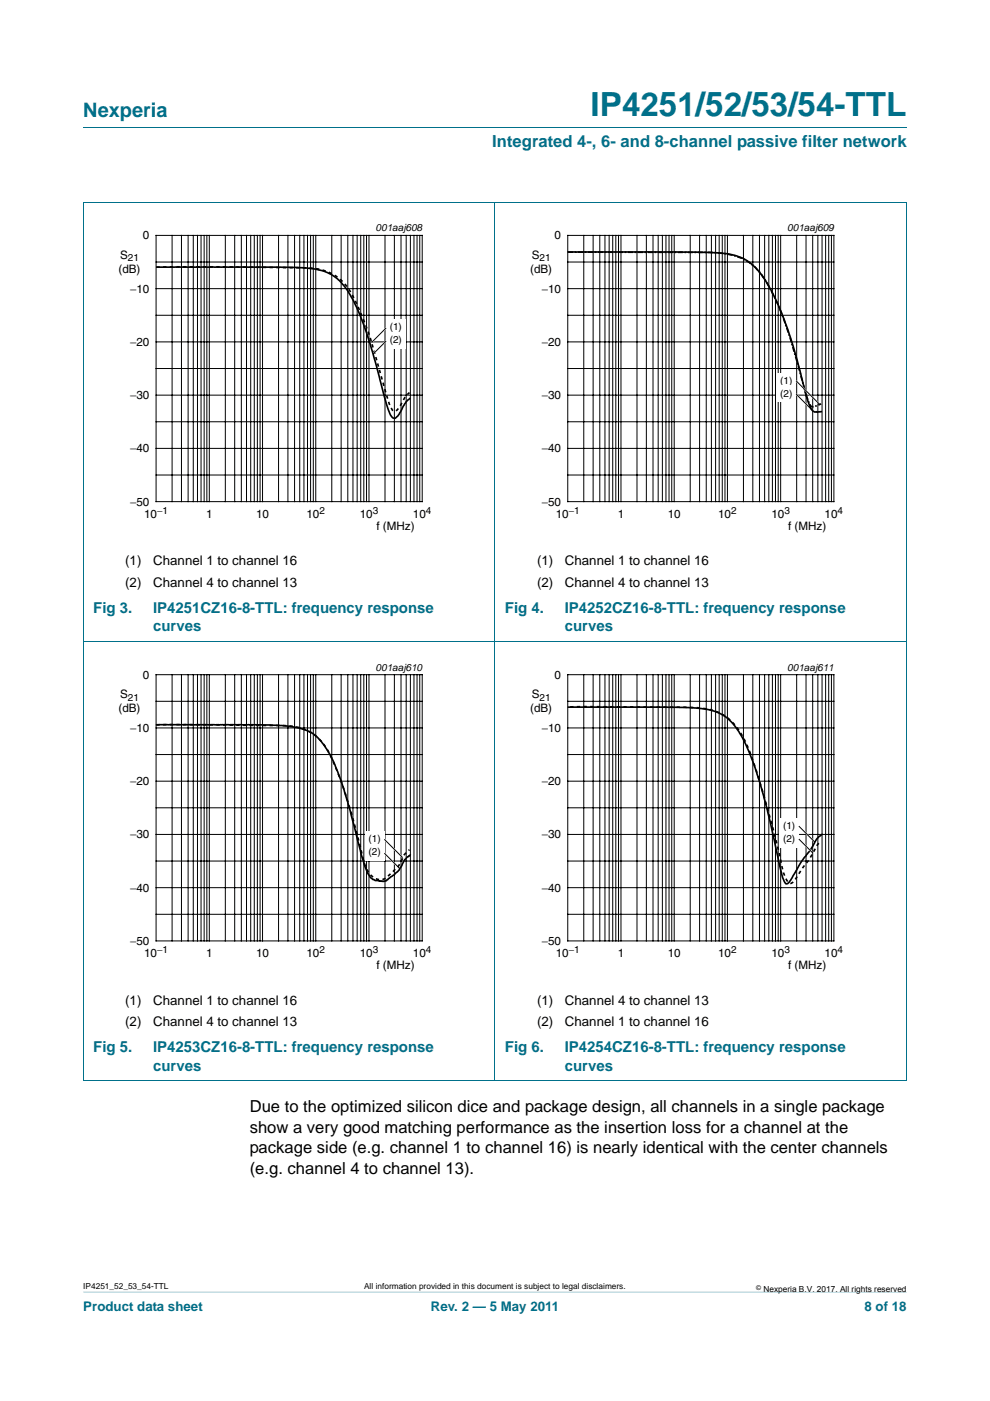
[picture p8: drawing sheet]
<svg xmlns="http://www.w3.org/2000/svg" width="210mm" height="297mm" viewBox="0 0 210 297" stroke-linecap="round" stroke-linejoin="round" font-family="sans-serif">
<path d="M17.7 273.9l174.6 .1z" fill="#00708a"/>
<path d="M17.7 27h174.6M17.6 42.9h174.7M17.7 42.9v186.2M105 42.8v186.4M192.3 42.9v186.2M17.6 136h174.7M17.6 229.1h174.7" fill="none" stroke="#00708a" stroke-width=".21"/>
<path d="M20.4 47.1h81.9v66.3h-81.9z" fill="none" stroke="#fff" stroke-width=".21"/>
<g fill="none" stroke="#000" stroke-width=".21">
<path d="M33.1 49.9h56.5v56.5h-56.5zM33.1 55.6h56.5M36.5 49.9v56.5M38.5 49.9v56.5M39.9 49.9v56.5M41 49.9v56.5M41.9 49.9v56.5M42.6 49.9v56.5M43.3 49.9v56.5M43.9 49.9v56.5M44.4 49.9v56.5M47.8 49.9v56.5"/>
<path d="M49.8 49.9v56.5M51.2 49.9v56.5M52.3 49.9v56.5M53.2 49.9v56.5M53.9 49.9v56.5M54.6 49.9v56.5M55.2 49.9v56.5M55.7 49.9v56.5M59.1 49.9v56.5M61.1 49.9v56.5M62.5 49.9v56.5M63.6 49.9v56.5"/>
<path d="M64.5 49.9v56.5M65.2 49.9v56.5M65.9 49.9v56.5M66.5 49.9v56.5M67 49.9v56.5M70.4 49.9v56.5M72.4 49.9v56.5M73.8 49.9v56.5M74.9 49.9v56.5M75.8 49.9v56.5M76.5 49.9v56.5M77.2 49.9v56.5"/>
<path d="M77.7 49.9v56.5M78.3 49.9v56.5M81.7 49.9v56.5M83.6 49.9v56.5M85.1 49.9v56.5M86.2 49.9v56.5M87 49.9v56.5M87.8 49.9v56.5M88.5 49.9v56.5M89 49.9v56.5M33.1 66.8h56.5M33.1 78.1h56.5"/>
<path d="M33.1 61.2h56.5M33.1 72.5h56.5M33.1 89.4h56.5M33.1 83.8h56.5M33.1 95.1h56.5M33.1 100.7h56.5"/>
</g>
<g fill="#fff">
<path d="M81.9 67.8h4.1v3.4h-4.1z"/>
<path d="M81.9 70.5h4.1v3.4h-4.1z"/>
</g>
<path d="M33.1 56.6h22.2l9.5 .2 3.8 .7 1.5 .6 1.1 .7a20.1 20.1 0 0 1 5.5 8.9l2.4 7.3 2.8 10.6a6.9 6.9 0 0 0 1.5 3.1 1.42 1.42 0 0 0 1.4-1.1l1.3-2.4 .9-.8" fill="none" stroke="#000" stroke-width=".35"/>
<path d="M81.9 69.5l-2.9 2.9M81.9 72.3l-2.6 2.6" fill="none" stroke="#fff" stroke-width=".35"/>
<g fill="none" stroke="#000" stroke-width=".21">
<path d="M120.4 49.9h56.5v56.5h-56.5zM120.4 55.6h56.5M123.8 49.9v56.5M125.8 49.9v56.5M127.2 49.9v56.5M128.3 49.9v56.5M129.2 49.9v56.5M130 49.9v56.5M130.6 49.9v56.5M131.2 49.9v56.5M131.7 49.9v56.5M135.1 49.9v56.5"/>
<path d="M137.1 49.9v56.5M138.5 49.9v56.5M139.6 49.9v56.5M140.5 49.9v56.5M141.2 49.9v56.5M141.9 49.9v56.5M142.5 49.9v56.5M143 49.9v56.5M146.4 49.9v56.5M148.4 49.9v56.5M149.8 49.9v56.5M150.9 49.9v56.5"/>
<path d="M151.8 49.9v56.5M152.5 49.9v56.5M153.2 49.9v56.5M153.8 49.9v56.5M154.3 49.9v56.5M157.7 49.9v56.5M159.7 49.9v56.5M161.1 49.9v56.5M162.2 49.9v56.5M163.1 49.9v56.5M163.8 49.9v56.5M164.5 49.9v56.5"/>
<path d="M165.1 49.9v56.5M165.6 49.9v56.5M169 49.9v56.5M171 49.9v56.5M172.4 49.9v56.5M173.5 49.9v56.5M174.4 49.9v56.5M175.1 49.9v56.5M175.8 49.9v56.5M176.3 49.9v56.5M81.9 69.5l-3.1 3.1M81.9 72.3l-2.8 2.8"/>
<path d="M120.4 66.8h56.5M120.4 78.1h56.5M120.4 61.2h56.5M120.4 72.5h56.5M120.4 89.4h56.5M120.4 83.8h56.5M120.4 95.1h56.5M120.4 100.7h56.5"/>
</g>
<path d="M33.2 56.6h12.5l18.3 .2a11 11 0 0 1 9.2 3.5 39.7 39.7 0 0 1 5 10.4l2.4 8a38.4 38.4 0 0 0 2.6 8.2l.2 .2a1.64 1.64 0 0 0 1.5-1.1l1.1-1.9 .9-.9" fill="none" stroke="#000" stroke-width=".35" stroke-dasharray=".7" stroke-linecap="butt"/>
<path d="M107.7 47.1h81.9v66.3h-81.9z" fill="none" stroke="#fff" stroke-width=".21"/>
<g fill="#fff">
<path d="M164.7 79.1h4.1v3.4h-4.1z"/>
<path d="M164.7 81.8h4.1v3.5h-4.1z"/>
</g>
<path d="M120.3 53.4l30.3 .1 3.6 .3 1.4 .3 2 .7 1.5 .9 1.2 1.1 1.3 1.6 2 3.2 1.5 3.1 1.9 5 2.6 8.6a37.7 37.7 0 0 0 2.7 8.7l.6 .4 1.5-.2" fill="none" stroke="#000" stroke-width=".35"/>
<path d="M168.8 83.5l2.5 2.4M168.8 80.7l4.8 4.8" fill="none" stroke="#fff" stroke-width=".35"/>
<g fill="none" stroke="#000" stroke-width=".21">
<path d="M168.8 83.5l3.4 3.4M168.8 80.7l5.1 5.1M33.1 143h56.5v56.5h-56.5zM33.1 148.7h56.5M33.1 160h56.5M33.1 154.3h56.5M36.5 143v56.5M38.5 143v56.5M39.9 143v56.5M41 143v56.5M41.9 143v56.5M42.6 143v56.5"/>
<path d="M43.3 143v56.5M43.9 143v56.5M44.4 143v56.5M47.8 143v56.5M49.8 143v56.5M51.2 143v56.5M52.3 143v56.5M53.2 143v56.5M53.9 143v56.5M54.6 143v56.5M55.2 143v56.5M55.7 143v56.5"/>
<path d="M59.1 143v56.5M61.1 143v56.5M62.5 143v56.5M63.6 143v56.5M64.5 143v56.5M65.2 143v56.5M65.9 143v56.5M66.5 143v56.5M67 143v56.5M70.4 143v56.5M72.4 143v56.5M73.8 143v56.5"/>
<path d="M74.9 143v56.5M75.8 143v56.5M76.5 143v56.5M77.2 143v56.5M77.7 143v56.5M78.3 143v56.5M81.7 143v56.5M83.6 143v56.5M85.1 143v56.5M86.2 143v56.5M87 143v56.5M87.8 143v56.5"/>
<path d="M88.5 143v56.5M89 143v56.5M33.1 171.3h56.5M33.1 165.6h56.5M33.1 176.9h56.5M33.1 182.6h56.5M33.1 193.8h56.5M33.1 188.2h56.5"/>
</g>
<path d="M120.5 53.5h20.9a112.5 112.5 0 0 1 12.8 .4 11.4 11.4 0 0 1 8.9 6.9 67.5 67.5 0 0 1 6 16.1l.4 1.3a43.1 43.1 0 0 0 2.3 7.6l.2 .3a3.5 3.5 0 0 0 2.2-.5" fill="none" stroke="#000" stroke-width=".35" stroke-dasharray="1.1 .4 .4 .4" stroke-linecap="butt"/>
<path d="M20.4 140.2h81.9v66.3h-81.9z" fill="none" stroke="#fff" stroke-width=".21"/>
<g fill="#fff">
<path d="M77.4 176.2h4.1v3.5h-4.1z"/>
<path d="M77.4 178.9h4.1v3.5h-4.1z"/>
</g>
<path d="M81.5 177.9l3.7 3.8M81.5 180.9l3.1 3.1" fill="none" stroke="#fff" stroke-width=".35"/>
<path d="M33.2 153.7h24.2l4.5 .4 1.5 .2 1.6 .6a9.6 9.6 0 0 1 4.8 4.8l1.2 2.5 1.4 3.5 1.8 5.8 1.2 4.6a44.1 44.1 0 0 0 2.8 9.4 2.49 2.49 0 0 0 2.1 1.2 2.17 2.17 0 0 0 2.5-.8h.2a6.1 6.1 0 0 0 2.7-3.4 2.09 2.09 0 0 1 1.2-1l.1-.3" fill="none" stroke="#000" stroke-width=".35"/>
<g fill="none" stroke="#000" stroke-width=".21">
<path d="M120.4 143h56.5v56.5h-56.5zM120.4 148.7h56.5M120.4 160h56.5M120.4 154.3h56.5M123.8 143v56.5M125.8 143v56.5M127.2 143v56.5M128.3 143v56.5M129.2 143v56.5M130 143v56.5M130.6 143v56.5M131.2 143v56.5"/>
<path d="M131.7 143v56.5M135.1 143v56.5M137.1 143v56.5M138.5 143v56.5M139.6 143v56.5M140.5 143v56.5M141.2 143v56.5M141.9 143v56.5M142.5 143v56.5M143 143v56.5M146.4 143v56.5M148.4 143v56.5"/>
<path d="M149.8 143v56.5M150.9 143v56.5M151.8 143v56.5M152.5 143v56.5M153.2 143v56.5M153.8 143v56.5M154.3 143v56.5M157.7 143v56.5M159.7 143v56.5M161.1 143v56.5M162.2 143v56.5M163.1 143v56.5"/>
<path d="M163.8 143v56.5M164.5 143v56.5M165.1 143v56.5M165.6 143v56.5M169 143v56.5M171 143v56.5M172.4 143v56.5M173.5 143v56.5M174.4 143v56.5M175.1 143v56.5M175.8 143v56.5M176.3 143v56.5"/>
<path d="M81.5 177.9l3.9 3.9M120.4 171.3h56.5M120.4 165.6h56.5M120.4 176.9h56.5M81.5 180.9l3.3 3.3M120.4 182.6h56.5M120.4 193.8h56.5M120.4 188.2h56.5"/>
</g>
<path d="M33.2 153.7l25 .1a12.6 12.6 0 0 1 9 2.4 15.4 15.4 0 0 1 3.8 6.1 137.4 137.4 0 0 1 6.3 21 4.4 4.4 0 0 0 3.1 3.2h.5a5.1 5.1 0 0 0 2.6-1.9 7.2 7.2 0 0 0 2.3-3.4l1.1-1" fill="none" stroke="#000" stroke-width=".35" stroke-dasharray=".7" stroke-linecap="butt"/>
<path d="M107.7 140.2h81.9v66.3h-81.9z" fill="none" stroke="#fff" stroke-width=".21"/>
<g fill="#fff">
<path d="M165.3 173.4h4.1v3.5h-4.1z"/>
<path d="M165.3 176.2h4.1v3.4h-4.1z"/>
</g>
<path d="M120.5 149.9l25.6 .1 4.6 .6 2.6 1a14.9 14.9 0 0 1 5.4 7.3l1.5 3.9 1.8 5.9 1.5 6 1.9 9a7.9 7.9 0 0 0 1.3 3.7 1.95 1.95 0 0 0 1.4-1.4l2.4-4a19.6 19.6 0 0 0 2.8-4.2l1.1-.9" fill="none" stroke="#000" stroke-width=".35"/>
<path d="M169.4 175.2l3.2 3.1M169.4 177.9l2.8 2.8" fill="none" stroke="#fff" stroke-width=".35"/>
<path d="M169.4 175.2l3.4 3.4M169.4 177.9l3 2.9" fill="none" stroke="#000" stroke-width=".21"/>
<path d="M120.9 149.9h17.7a88.1 88.1 0 0 1 11.4 .4 10.3 10.3 0 0 1 7.5 5.8 79.6 79.6 0 0 1 5.2 15.1l2.3 8.5a33.9 33.9 0 0 0 1.7 6.7l.7 .8 .3 .1a7.4 7.4 0 0 0 2.4-3.2l1.5-1.8 1.7-3.1 .9-.7" fill="none" stroke="#000" stroke-width=".35" stroke-dasharray=".7" stroke-linecap="butt"/>
<text font-size="7" fill="#00708a" x="125.3" y="24.6">IP4251/52/53/54-TTL</text>
<text font-size="4.2" fill="#00708a" x="17.7" y="24.9">Nexperia</text>
<text font-size="3.5" fill="#00708a" x="104.4" y="31.1">Integrated 4-, 6- and 8-channel passive filter network</text>
<g font-size="3.5">
<text x="53" y="235.7">Due to the optimized silicon dice and package design, all channels in a single package</text>
<text x="53" y="240.1">show a very good matching performance as the insertion loss for a channel at the</text>
<text x="53" y="244.5">package side (e.g. channel 1 to channel 16) is nearly identical with the center channels</text>
<text x="53" y="248.9">(e.g. channel 4 to channel 13).</text>
</g>
<g font-size="3.2" fill="#00708a">
<text x="19.8" y="130">Fig 3.</text>
<text x="32.5" y="130">IP4251CZ16-8-TTL: frequency response</text>
<text x="107.1" y="130">Fig 4.</text>
<text x="119.8" y="130">IP4252CZ16-8-TTL: frequency response</text>
<text x="32.5" y="133.9">curves</text>
<text x="119.8" y="133.9">curves</text>
<text x="19.8" y="223.1">Fig 5.</text>
<text x="32.5" y="227">curves</text>
<text x="32.5" y="223.1">IP4253CZ16-8-TTL: frequency response</text>
<text x="107.1" y="223.1">Fig 6.</text>
<text x="119.8" y="227">curves</text>
<text x="119.8" y="223.1">IP4254CZ16-8-TTL: frequency response</text>
</g>
<g font-size="2.8">
<text x="26.6" y="119.9">(1)</text>
<text x="32.5" y="119.9">Channel 1 to channel 16</text>
<text x="113.9" y="119.9">(1)</text>
<text x="119.8" y="119.9">Channel 1 to channel 16</text>
<text x="26.6" y="124.5">(2)</text>
<text x="32.5" y="124.5">Channel 4 to channel 13</text>
<text x="113.9" y="124.5">(2)</text>
<text x="119.8" y="124.5">Channel 4 to channel 13</text>
<text x="26.6" y="213">(1)</text>
<text x="32.5" y="213">Channel 1 to channel 16</text>
<text x="113.9" y="213">(1)</text>
<text x="119.8" y="213">Channel 4 to channel 13</text>
<text x="26.6" y="217.6">(2)</text>
<text x="32.5" y="217.6">Channel 4 to channel 13</text>
<text x="113.9" y="217.6">(2)</text>
<text x="119.8" y="217.6">Channel 1 to channel 16</text>
</g>
<g font-size="2.8" fill="#00708a">
<text x="17.7" y="277.9">Product data sheet</text>
<text x="91.4" y="277.9">Rev. 2 — 5 May 2011</text>
<text x="183.4" y="277.9">8 of 18</text>
</g>
<g font-size="2.5">
<text x="30.3" y="50.8">0</text>
<text x="117.6" y="50.8">0</text>
<text x="25.1" y="57.9">(dB)</text>
<text x="25.5" y="54.9">S</text>
<text x="112.4" y="57.9">(dB)</text>
<text x="112.8" y="54.9">S</text>
<text x="27.6" y="62">−10</text>
<text x="114.9" y="62">−10</text>
<text x="27.6" y="73.3">−20</text>
<text x="114.9" y="73.3">−20</text>
<text x="27.6" y="84.6">−30</text>
<text x="114.9" y="84.6">−30</text>
<text x="27.6" y="95.9">−40</text>
<text x="114.9" y="95.9">−40</text>
<text x="27.6" y="107.2">−50</text>
<text x="114.9" y="107.2">−50</text>
<text x="30.6" y="109.7">10</text>
<text x="43.7" y="109.7">1</text>
<text x="54.3" y="109.7">10</text>
<text x="65" y="109.7">10</text>
<text x="76.3" y="109.7">10</text>
<text x="79.9" y="112.3">f (MHz)</text>
<text x="87.6" y="109.7">10</text>
<text x="117.9" y="109.7">10</text>
<text x="131" y="109.7">1</text>
<text x="141.6" y="109.7">10</text>
<text x="152.3" y="109.7">10</text>
<text x="163.6" y="109.7">10</text>
<text x="167.2" y="112.3">f (MHz)</text>
<text x="174.9" y="109.7">10</text>
<text x="30.3" y="143.9">0</text>
<text x="117.6" y="143.9">0</text>
<text x="25.5" y="148">S</text>
<text x="112.8" y="148">S</text>
<text x="25.1" y="151">(dB)</text>
<text x="27.6" y="155.2">−10</text>
<text x="112.4" y="151">(dB)</text>
<text x="114.9" y="155.2">−10</text>
<text x="27.6" y="166.5">−20</text>
<text x="114.9" y="166.5">−20</text>
<text x="27.6" y="177.8">−30</text>
<text x="114.9" y="177.8">−30</text>
<text x="27.6" y="189.1">−40</text>
<text x="114.9" y="189.1">−40</text>
<text x="27.6" y="200.3">−50</text>
<text x="30.6" y="202.9">10</text>
<text x="43.7" y="202.9">1</text>
<text x="54.3" y="202.9">10</text>
<text x="65" y="202.9">10</text>
<text x="76.3" y="202.9">10</text>
<text x="87.6" y="202.9">10</text>
<text x="114.9" y="200.3">−50</text>
<text x="117.9" y="202.9">10</text>
<text x="131" y="202.9">1</text>
<text x="141.6" y="202.9">10</text>
<text x="152.3" y="202.9">10</text>
<text x="163.6" y="202.9">10</text>
<text x="174.9" y="202.9">10</text>
<text x="79.9" y="205.4">f (MHz)</text>
<text x="167.2" y="205.4">f (MHz)</text>
</g>
<g font-size="2.1">
<text x="79.7" y="49.1">001aaj608</text>
<text x="167" y="49.1">001aaj609</text>
<text x="27.1" y="55.4">21</text>
<text x="114.4" y="55.4">21</text>
<text x="82.7" y="70">(1)</text>
<text x="82.7" y="72.8">(2)</text>
<text x="165.5" y="81.3">(1)</text>
<text x="165.5" y="84.1">(2)</text>
<text x="33.3" y="109">−1</text>
<text x="67.8" y="109">2</text>
<text x="79" y="109">3</text>
<text x="90.3" y="109">4</text>
<text x="120.6" y="109">−1</text>
<text x="155.1" y="109">2</text>
<text x="166.4" y="109">3</text>
<text x="177.7" y="109">4</text>
<text x="79.7" y="142.2">001aaj610</text>
<text x="167" y="142.2">001aaj611</text>
<text x="27.1" y="148.5">21</text>
<text x="114.4" y="148.5">21</text>
<text x="78.2" y="178.5">(1)</text>
<text x="166.1" y="175.7">(1)</text>
<text x="166.1" y="178.5">(2)</text>
<text x="78.2" y="181.2">(2)</text>
<text x="33.3" y="202.1">−1</text>
<text x="67.8" y="202.1">2</text>
<text x="79" y="202.1">3</text>
<text x="90.3" y="202.1">4</text>
<text x="120.6" y="202.1">−1</text>
<text x="155.1" y="202.1">2</text>
<text x="166.4" y="202.1">3</text>
<text x="177.7" y="202.1">4</text>
</g>
<g font-size="1.8">
<text x="17.7" y="273.3">IP4251_52_53_54-TTL</text>
<text x="77.2" y="273.3">All information provided in this document is subject to legal disclaimers.</text>
<text x="161.9" y="273.9">Nexperia B.V. 2017. All rights reserved</text>
</g>
<text font-size="1.4" x="160.4" y="273.4">©</text>
</svg>
